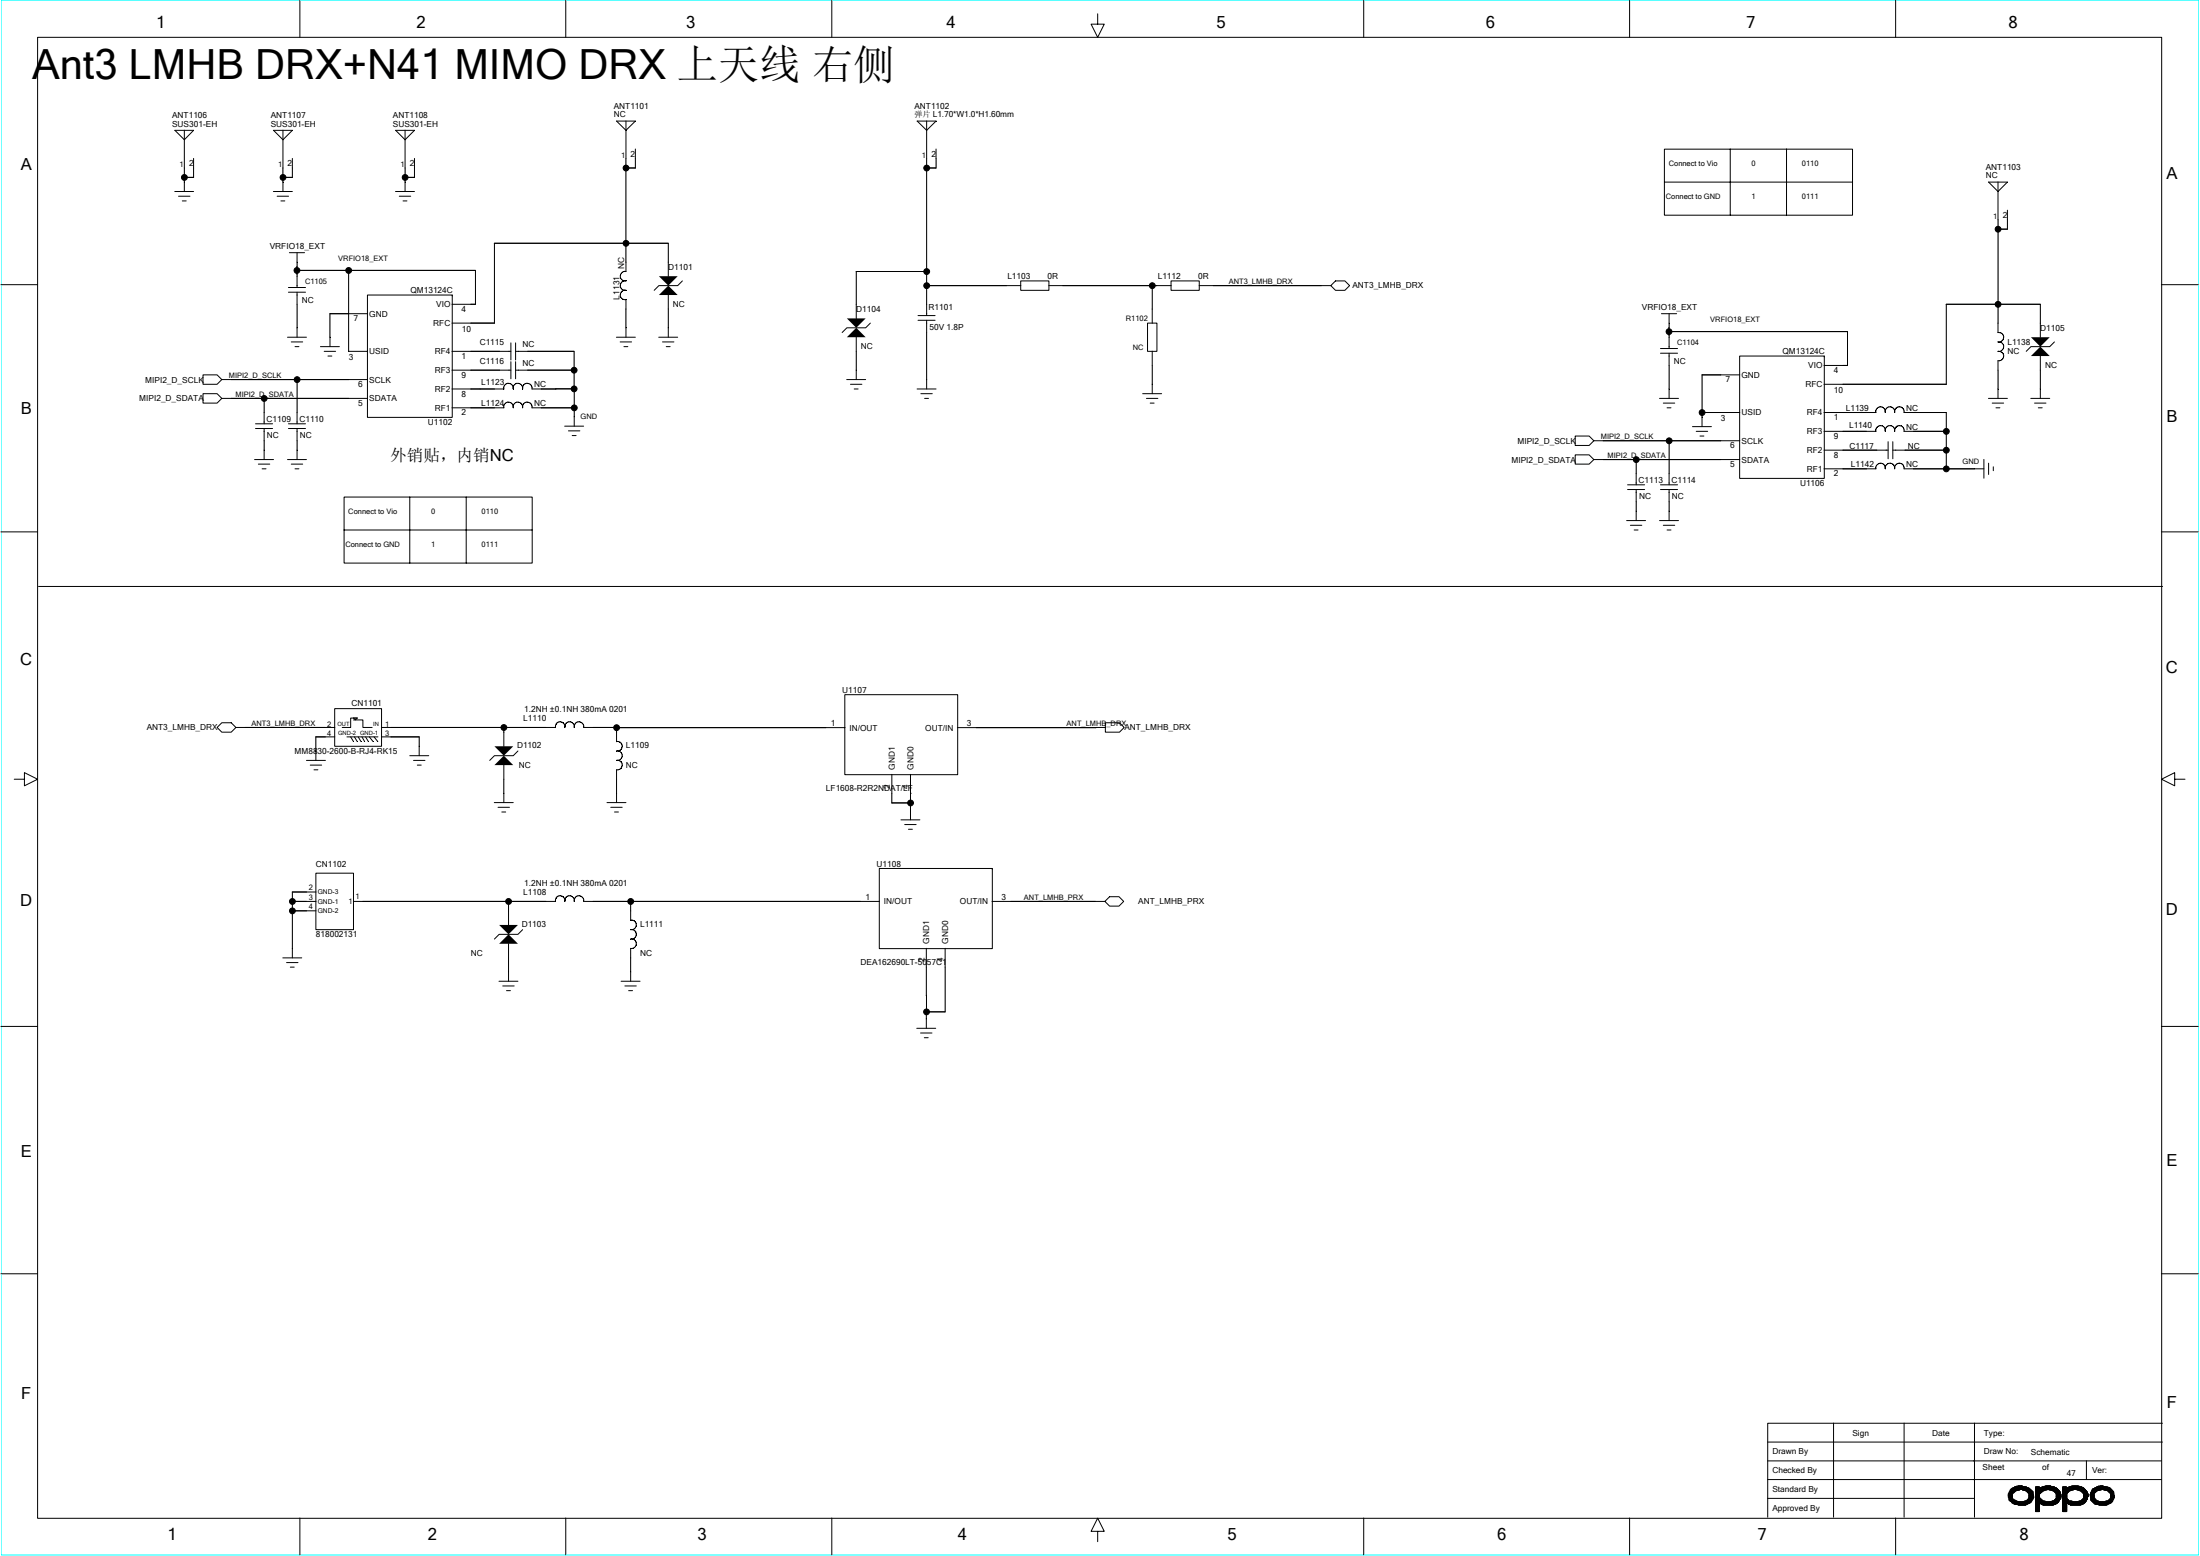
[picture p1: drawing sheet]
<svg xmlns="http://www.w3.org/2000/svg" width="297mm" height="210mm" viewBox="0 0 297 210" stroke-linecap="round" stroke-linejoin="round" font-family="sans-serif">
<path d="M.1 0h296.8v209.8h-296.8z" fill="none" stroke="#0ff" stroke-width=".14"/>
<g fill="#000">
<path d="M24.9 23.9h1.2zM24.9 23.9v.7zM24.9 22.7v1.2zM26.1 22.7v1.2zM38.2 23.9h1.3zM38.2 23.9v.7zM38.2 22.7v1.2zM39.5 22.7v1.2zM40.1 36v.5zM40.1 36.5v.5zM40.1 35.4v.6zM40.1 37v.3z"/>
<path d="M54.7 23.9h1.3zM54.7 23.9v.7zM54.7 22.7v1.2zM56 22.7v1.2zM84.5 22.7h1.3zM84.5 21.4v1.3zM85.8 21.4v1.3zM125.1 22.7h1.3zM125.1 36.6v1.9zM125.1 21.4v1.3zM126.4 21.4v1.3zM155.6 38.5h.6z"/>
<path d="M269.8 30.9h1.2zM269.8 29.7v1.2zM271 29.7v1.2zM35.7 53.8v1.9zM35.7 59.5v1.2zM40.1 59.5v1.2zM63.6 41.1h.6zM63.6 52.5h1.3zM64.9 52.5h1.9zM73.1 52.5h2zM77.5 55v1.2zM225.3 44.7v.5z"/>
<path d="M225.3 44.2v.5zM225.4 45.2v.3zM225.4 43.6v.6zM229.8 55.7v.6zM248.8 49.3h.6zM248.8 58.2h1.9zM250.7 58.2h1.3zM220.9 67.7v1.3zM220.9 62v1.9zM225.4 67.7v1.3zM42.6 99.4v1.9zM42.6 99.4h1.3z"/>
<path d="M56.6 99.4v1.3zM68 98.2v.6zM83.2 98.2v.6zM68 105.2v1.9zM83.2 105.2v1.9zM120.4 107.1v1.3zM122.9 108.4v1zM122.9 107.1v1.3zM39.5 121.6h1.9zM39.5 120.4h1.9zM39.5 120.4v1.2zM39.5 121.6v1.3z"/>
<path d="M39.5 122.9h1.9zM68.7 129.3v1.8zM68.7 121.6v1.3zM85.2 121.6v1.3zM85.2 129.3v1.8zM125.1 136.9v.6zM125.1 136.5v.4z"/>
</g>
<g fill="none" stroke="#000" stroke-width=".14">
<path d="M5.1 5h286.8v199.9h-286.8zM23.6 17.6h2.5l-1.2 1.3-1.3-1.3M24.9 17.6v8.2M36.9 17.6h2.6l-1.3 1.3zM38.2 17.6v8.2M40.5 .1v4.9M53.4 17.6h2.6l-1.3 1.3-1.3-1.3M54.7 17.6v8.2M76.4 .1v4.9M83.2 16.3h2.6l-1.3 1.3zM84.5 16.3v20.4M112.3 .1v4.9"/>
<path d="M123.8 16.3h2.6l-1.3 1.3-1.3-1.3M125.1 16.3v26.3M148.2 1.9v1.4h.9l-.9 1.7-.9-1.7h.9M184.1 .1v4.9M220 .1v4.9M255.9 .1v4.9M.1 38.4h5M23.6 25.8h2.5M24.1 26.5h1.6M24.6 27.1h.5M24.9 23.9h1.2M26.1 21.4v2.6"/>
<path d="M36.9 25.8h2.6M37.4 26.5h1.6M37.9 27.1h.6M38.2 23.9h1.3M38.9 39.4h2.4M38.9 38.8h2.4M39.1 34.1h2M39.5 21.4v2.6M40.1 36h.1M40.1 37h.1M40.1 36.5h24.1v4.6h-3.2M40.1 34.1v4.7"/>
<path d="M40.1 39.4v6.1M47.1 36.5v10.9M49.6 39.8h11.5v16.5h-11.5zM53.4 25.8h2.6M53.9 26.5h1.6M54.4 27.1h.5M54.7 23.9h1.3M56 21.4v2.6M61.1 39.8h.1M66.7 32.8h23.5v4.5M66.8 32.8v10.8h-5.8M83.8 37.4a.68 .68 0 0 0 .7 .5 .65 .65 0 0 0-.7 .6 .65 .65 0 0 0 .7 .7h-.1"/>
<path d="M83.8 39.9a.64 .64 0 0 0 .7 .5M84.3 39.2l-.4 .2-.1 .6M84.5 36.6a.65 .65 0 0 0-.7 .8M85.8 20.1v2.6h-1.3M90.2 39.8v5.7M92.1 37.9l-.6 .6h-2.5l-.7 .7M115.6 36.6h9.5M115.6 36.6v6.4M125.1 38.5h12.7M126.4 20.1v2.6h-1.3M137.8 37.9h3.8v1.3h-3.8zM141.6 38.5h16.5"/>
<path d="M155.6 38.5v5.1M158.1 37.9h3.8v1.3h-3.8zM161.9 38.5h17.8M180.3 37.9h1.3l.6 .6-.6 .7h-1.3l-.6-.7zM224.7 20.1h25.4v8.9h-25.4zM224.7 24.6h25.4M233.6 20.1v8.9M241.2 20.1v8.9M268.5 24.6h2.5l-1.2 1.2zM269.7 30.9h1.3M269.8 24.6v20.3M271 28.4v2.5"/>
<path d="M291.8 38.4h5M27.4 53.1h1.9l.6 .7-.6 .6h-1.9zM27.4 50.6h1.9l.6 .6-.6 .7h-1.9zM29.9 53.8h19.7M29.9 51.2h19.7M34.5 57.8h2.3M34.5 57.2h2.3M35.7 53.8v3.4M35.7 57.8v4.2M38.8 45.5h2.6M38.9 57.8h2.4M38.9 57.2h2.4"/>
<path d="M39.3 46.1h1.6M39.8 46.8h.6M40.1 51.2v6M40.1 57.8v4.2M43.3 46.8h2.5M43.8 47.4h1.5M44.3 48h.5M44.5 42.3h5.1M44.6 42.3v4.5M47.1 47.4h2.5M61 47.4h8M61 52.5h7"/>
<path d="M61 55h7M61 50h8M68.5 51.7l.5 .2 .3 .4M68.5 54.3l.5 .1 .3 .4M68.5 51.7l-.4 .3-.1 .5M68.5 54.3l-.4 .3-.1 .4M69 46.3v2.3M69 48.8v2.3M69.3 52.3v.2a.64 .64 0 0 1 .5-.8 .64 .64 0 0 1 .8 .6M69.3 54.8v.2a.64 .64 0 0 1 .5-.7 .64 .64 0 0 1 .8 .5M69.6 47.4h7.9v5.1M69.6 50h7.9"/>
<path d="M69.6 46.3v2.3M69.6 48.8v2.3M71 54.3l.6 .1 .2 .4M71 51.7l.6 .2 .2 .4M71.1 51.7a.64 .64 0 0 0-.5 .8v-.2M71.1 54.3a.64 .64 0 0 0-.5 .7v-.2M71.8 52.3v.2h5.7v5M71.8 54.8v.2h5.7M75.1 52.5h.1M76.2 57.5h2.6M76.7 58.1h1.6M77.3 58.8h.5"/>
<path d="M83.2 45.5h2.6M83.7 46.1h1.6M84.2 46.8h.6M84.5 40.4v5.1M88.9 45.5h2.6M89.4 46.1h1.6M90 46.8h.5M114.3 51.2h2.6M114.8 51.9h1.6M115.3 52.5h.6M115.6 45.5v5.7M117.5 43.6l-.6 .6h-2.6l-.6 .7"/>
<path d="M123.8 52.5h2.6M123.9 43.2h2.4M123.9 42.6h2.4M124.3 53.1h1.6M124.8 53.8h.6M125.1 43.2v9.3M154.3 53.1h2.5M154.8 53.8h1.5M154.9 43.6h1.3v3.8h-1.3zM155.3 54.4h.5M155.6 47.4v5.7M212.7 58.8h1.9l.6 .7-.6 .6h-1.9z"/>
<path d="M215.2 59.5h19.7M224.1 53.8h2.5M224.2 47.7h2.3M224.2 47h2.3M224.3 42.3h2.1M224.6 54.4h1.5M225.1 55h.5M225.3 45.2h.1M225.3 44.2h.1M225.3 44.7h24.1v4.6M225.4 42.3v4.7M225.4 47.7v6.1"/>
<path d="M225.4 59.5v5.9M228.5 57.6h2.6M229 58.2h1.6M229.5 58.8h.6M229.8 55.7h5.1M229.8 50.6h5.1M229.8 50.6v7M234.9 48h11.4v16.6h-11.4zM246.3 51.9h16.5M246.3 49.3h3.1M246.3 48h.1M253.8 57.4h.2a.59 .59 0 0 1 .5 .6"/>
<path d="M253.8 54.9a.67 .67 0 0 1 .7 .6M253.8 57.4l-.2 .1a.57 .57 0 0 0-.3 .7h-7M253.8 54.9l-.2 .1a.57 .57 0 0 0-.3 .7h-7M254.9 59.6v2.3M255 57.4a.64 .64 0 0 1 .8 .6M255 54.9a.67 .67 0 0 1 .8 .6M255 54.9l-.4 .3-.1 .5v-.2M255 57.4l-.4 .4-.1 .4v-.2M255.6 59.6v2.3M255.8 58v.2a.64 .64 0 0 1 .5-.8 .64 .64 0 0 1 .8 .6M255.8 55.5v.2a.64 .64 0 0 1 .6-.8 .64 .64 0 0 1 .7 .6M257.1 55.5v.2h5.7v7.6"/>
<path d="M257.1 58v.2h5.7M262.8 41.1h12.7v4.4M262.8 41.1v10.8M268.5 53.8h2.5M269 54.4h1.5M269.5 55h.5M269.7 46.1h.2M269.7 47.4h.3a.62 .62 0 0 1 .5 .5M269.7 44.9a.66 .66 0 0 1 .8 .5 .66 .66 0 0 1-.5 .8M269.8 46.1a.68 .68 0 0 1 .7 .6M270.5 47.9l-.1 .5a.6 .6 0 0 1-.6 .3v5.1M270.5 46.6l-.1 .6a.57 .57 0 0 1-.6 .2"/>
<path d="M274.2 53.8h2.6M274.7 54.4h1.5M275.2 55h.5M275.5 48v5.8M277.4 46.1l-.6 .7h-2.6l-.6 .6M.1 71.8h5M5.2 79.1h286.8M34.4 62h2.5M34.9 62.6h1.5M35.4 63.3h.5M38.8 62h2.6M39.3 62.6h1.6"/>
<path d="M39.8 63.3h.6M46.4 71.5h25.4M46.5 67.1h25.4v8.9h-25.4zM55.3 67.1v8.9M62.9 67.1v8.9M212.7 61.4h1.9l.6 .6-.6 .6h-1.9zM215.2 62h19.7M219.6 70.3h2.6M219.7 66.1h2.4M219.7 65.4h2.4M220.1 70.9h1.6M220.6 71.5h.6"/>
<path d="M220.9 62v3.4M220.9 66.1v4.2M224.1 70.3h2.5M224.2 66.1h2.3M224.2 65.4h2.3M224.6 70.9h1.5M225.1 71.5h.5M225.4 66.1v4.2M246.3 63.3h7a.64 .64 0 0 1 .6-.8 .64 .64 0 0 1 .6 .8 .65 .65 0 0 1 .7-.8 .65 .65 0 0 1 .6 .8 .64 .64 0 0 1 .7-.8 .64 .64 0 0 1 .6 .8h10.8M246.3 60.7h8.6M255.6 60.7h7.2M267.9 62v2.5"/>
<path d="M268.5 62.5v1.5M269.1 63v.5M291.8 71.8h5M29.3 98.2l.6-.7h1.3l.7 .7-.7 .6h-1.3zM31.8 98.2h13.4M45.2 95.6h6.3v5.1h-6.3zM45.2 99.4h-2.6v3.2M46.8 99.4h4.2M47.3 99.4l.4 .7M47.7 96.9h.5M47.7 97.2h1.3v1h1.2M47.7 96.9l.3 .3 .2-.3"/>
<path d="M47.9 99.4l.3 .7M48.2 96.9h-.9v1.3h-1.1M48.4 99.4l.3 .7M48.9 99.4l.3 .7M49.4 99.4l.3 .7M49.9 99.4l.5 .7M50.5 99.4l.5 .7M51.5 99.4h5.1v2.6M51.5 98.2h23.5M68 98.2v2.5M75.5 97.4l.5 .1 .3 .5M75.5 97.4a.69 .69 0 0 0-.5 .8"/>
<path d="M76.3 98.1v.1M77.5 98.1v.1M77.6 98a.65 .65 0 0 0-.8-.6 .65 .65 0 0 0-.5 .8M78 97.4l.5 .1a.57 .57 0 0 1 .3 .7M78 97.4a.66 .66 0 0 0-.5 .8M78.8 98.2h4.4v1.9h.1a.65 .65 0 0 1 .7 .5M83.2 98.2h30.9M114.1 93.7h15.2v10.8h-15.2zM129.3 98.2h18.7M149.2 97.5h1.9l.7 .7-.7 .6h-1.9zM149.3 98.2h-1.3M1.9 105.2h1.4v-.9l1.8 .9-1.8 .8v-.8"/>
<path d="M41.4 102.6h2.5M41.9 103.3h1.5M42.4 103.9h.5M42.6 117.8h5.1v7.7h-5.1zM55.3 102h2.6M55.8 102.6h1.6M56.3 103.3h.6M66.7 108.3h2.6M67.2 108.9h1.6M67.8 109.6h.5M68 103.2v5.1M69.9 101.3l-.6 .7h-2.5l-.7 .6"/>
<path d="M82 108.3h2.5M82.5 108.9h1.5M83 109.6h.5M83.2 103.9v4.4M84 101.8l-.1 .6-.3 .2h-.4a.65 .65 0 0 1 .8 .7 .65 .65 0 0 1-.8 .6M84 100.6l-.1 .5-.3 .2h-.4h.1a.65 .65 0 0 1 .7 .6M118.7 117.2h15.3v10.8h-15.3zM120.4 108.4h2.5M120.4 104.5v3.9M121.6 110.6h2.6M122.1 111.3h1.6M122.7 111.9h.5"/>
<path d="M122.9 104.5v6.1M134 117.2h.1M293.6 105.2v-.9l-1.8 .9 1.8 .8v-.8h1.4M.1 138.5h5M38.2 129.3h2.5M38.7 129.9h1.5M39.2 130.5h.5M39.5 121.6h3.2M39.5 122.9h3.2M42.7 120.4h-3.2v8.9M67.4 132.4h2.5M67.9 133.1h1.5"/>
<path d="M68.4 133.7h.5M68.7 121.6v3.2M68.7 127.3v5.1M70.6 125.5l-.7 .6h-2.5l-.6 .6M75.5 120.9l.5 .1a.58 .58 0 0 1 .3 .7 .65 .65 0 0 1 .6-.8 .65 .65 0 0 1 .6 .8l.1-.3a.62 .62 0 0 1 .4-.5M75.5 120.9a.64 .64 0 0 0-.5 .7h-27.3M78 120.9l.5 .1a.57 .57 0 0 1 .3 .6M78.8 121.6h39.9M83.9 132.4h2.5M84.4 133.1h1.5M84.9 133.7h.5M85.2 124.2a.64 .64 0 0 1 .7 .5 .64 .64 0 0 1-.6 .8"/>
<path d="M85.2 121.6v2.6M85.2 128v4.4M85.2 128h.2M85.4 125.5h-.2a.64 .64 0 0 1 .7 .5 .64 .64 0 0 1-.6 .7M85.4 126.7h-.2a.64 .64 0 0 1 .7 .6 .64 .64 0 0 1-.6 .7M123.8 138.8h2.5M124.3 139.4h1.5M125 134.3l.1 4.5M125.1 136.5h2.5M125.1 128v6.3M127.6 128v8.6M133.9 121.6h15.3"/>
<path d="M149.8 121h1.3l.6 .6-.6 .7h-1.3l-.6-.7zM291.8 138.5h5M124.8 140h.5M.1 171.9h5M291.8 171.9h5M238.7 194.6h53.3M238.7 199.7h53.1M238.7 197.1h53.1M247.6 192v12.7M257.1 192v12.7M266.6 192v12.7M281.7 197.1v2.6"/>
<path d="M292 192.1h-53.3v12.6M40.5 204.9v4.9M76.4 204.9v4.9M112.3 204.9v4.9M148.2 206.7h.9l-.9-1.8-.9 1.8h.9v1.3M184.1 204.9v4.9M220 204.9v4.9M238.7 202.2h27.9M255.9 204.9v4.9M271.1 201.6h.7M271.1 201.7h.6M271.1 201.8h.6"/>
<path d="M271.1 202h.6M271.1 202.1h.6M271.3 201.3h.8M271.3 202.3h.6M271.3 202.2h.4M271.3 201.4v1.1h.8M271.4 202.6h.8M271.4 202.5v-1.3v1.4h.7M271.5 200.9h2.5M271.5 200.9a2.21 2.21 0 0 1 3 .4l.1 .8-.4 .6-.8 .4h-.6l-.9-.1-.6-.5-.1-.8zM271.5 202.2v.4h.8M271.5 201v1.6v-1.5v.1"/>
<path d="M271.7 201.6l.5-.4 .6-.3 .8 .3 .4 .4v.6a1.54 1.54 0 0 1-2.3 0zM271.7 200.9l-.1 1.8h2.6v-1.7M271.7 200.8h2.2M271.8 200.8v.7M271.8 202.3v.5M271.9 200.8v.6h-.6M271.9 202.5v.5h1.9M272.1 202.4v.6M272.2 200.7v.5h-.8M272.2 202.6v.4M272.3 202.6v.4M272.3 200.7v.4"/>
<path d="M272.3 200.6h.8M272.4 200.7v.4M272.4 202.7v.4M272.5 203.1h1.1M272.6 202.7v.4M272.6 200.5v.6M272.7 202.7v.4M272.7 200.5v.6h-1.3M272.8 202.7v.4M272.8 200.5v.4M272.9 202.7v.4M272.9 200.5v.4"/>
<path d="M273.1 202.7v.4M273.1 200.5v.6h1.1M273.2 202.7v.4M273.2 200.7v.4M273.3 202.6v.5M273.3 200.7v.4M273.4 202.6h.9M273.4 202.6v.5M273.4 200.7v.4M273.4 201.2h1M273.5 200.7h-1.4v.5M273.6 202.6v.4"/>
<path d="M273.6 200.7v.5M273.7 201.3h.8M273.7 200.8v.5M273.7 202.4v.6h-1.5v-.4M273.8 200.8v.6h.7M273.9 201.7h.6M273.9 201.8h.7M273.9 202.1h.7M273.9 202h.7M274 200.8v.8h.5M274.1 200.9v1.9h-2.5M274.3 201.2v1.3h-.6"/>
<path d="M274.5 202.2h-.6l.1 .6M274.5 201.3v1h-.7v.5M274.8 202.5h.9M274.8 200.8h2.8M274.8 202.2h.7v.6M274.8 202.3h.8v.7M274.8 201.2h1.2M274.8 200.9h3M274.8 200.7h.6v3.3h-.6M274.8 201.6h.6M274.8 201.7h.6M274.8 201.8h.6"/>
<path d="M274.8 202h.6M274.8 202.1h.6M274.8 203h.6M274.8 203.1h.6M274.8 203.2h.6M274.8 203.3h.6M274.8 203.5h.6M274.8 203.6h.6M274.8 203.7h.6M274.8 203.9h.6M274.8 202.6h1.1M274.8 200.7h.6v.2v-.1h.1a2.27 2.27 0 0 1 2.3 .1 1.03 1.03 0 0 1 .2 1.6l-.2 .3-.5 .3h-1.4l-.5-.3v1.2h-.6z"/>
<path d="M274.8 200.7v3.3M275 200.7v3.3M275.1 200.7v3.3M275.2 200.7v3.3M275.4 201.6l.5-.4 .6-.3 .8 .3 .3 .4v.6a1.54 1.54 0 0 1-2.2 0zM275.5 200.8v.8M275.6 203h2M275.6 200.8v.6h-.8M275.7 200.7h1.7v.6M275.7 200.7v.6h-.9M275.7 202.4v.6M275.9 200.7v.5"/>
<path d="M275.9 202.6v.5M276 200.7v.4M276 202.6v.5M276.1 200.5v.6M276.1 202.6v.5M276.2 200.6h.7M276.2 200.5v.6h-1.4M276.2 202.7v.4M276.4 200.5v.6M276.4 202.7v.4M276.5 200.5v.4M276.5 202.7v.4"/>
<path d="M276.6 200.5v.6M276.6 202.7v.4M276.7 201.1h1.2M276.8 200.5v.6M276.8 202.7v.4M276.9 200.5v.6M276.9 202.7v.4M277 200.7v.4M277 202.6v.5M277.1 201.2h.9v1.4M277.1 202.6h.8M277.1 200.7v.4"/>
<path d="M277.1 202.6v.5M277.3 200.7v.5M277.3 202.6v.5h-1.5M277.4 201.3h.7v1h-.6M277.4 202.5h.6M277.4 202.4v.6M277.5 201.4h.6M277.5 200.8v.6M277.5 202.3v.7M277.6 201.8h.7v.2h-.7M277.6 201.7h.7M277.6 202.1h.7"/>
<path d="M277.6 200.8v.8h.5M277.8 200.9v1.9h-3M277.9 201v1.7h-3.1M278.3 202.2h-.7v.6M278.5 200.9h2.9M278.5 201.2h1M278.5 202.5h.8M278.5 202.3h.7v.5M278.5 200.8h2.8M278.5 202.2h.5M278.5 200.7h.5v3.3h-.5M278.5 201.6h.5"/>
<path d="M278.5 201.7h.5M278.5 201.8h.5M278.5 202h.5M278.5 202.1h.5M278.5 203h.5M278.5 203.1h.5M278.5 203.2h.5M278.5 203.3h.5M278.5 203.5h.5M278.5 203.6h.5M278.5 203.7h.5M278.5 203.9h.5"/>
<path d="M278.5 202.6h1M278.5 200.7h.5v.2v-.1h.2a2.17 2.17 0 0 1 2.4 .3l.1 .2a.49 .49 0 0 1 .1 .8v.2a1.37 1.37 0 0 1-.9 .8h-1.4l-.5-.3v1.2h-.5zM278.5 200.7v3.3M278.7 200.7v3.3M278.8 200.7v3.3M278.9 200.7v3.3M279.2 200.8v.6h-.7M279.3 200.7v.6h-.8M279.3 202.4v.6h2M279.4 200.7h1.7v.6M279.4 201.2l.8-.3 .7 .3 .4 .4v.6a1.54 1.54 0 0 1-2.3 0v-.6zM279.4 200.7v.5"/>
<path d="M279.4 202.6v.4M279.5 200.7v.4M279.5 202.6v.5M279.7 200.5v.6M279.7 202.6v.5M279.8 200.5v.6h-1.3M279.8 202.6v.5M279.9 200.5v.6M279.9 202.7v.4M280.1 200.5v.4M280.1 202.7v.4M280.2 200.5v.4"/>
<path d="M280.2 202.7v.4M280.3 200.5v.4M280.3 202.7v.4M280.4 201.1h1.2M280.4 200.5v.6M280.4 202.7v.4M280.6 200.5v.6M280.6 202.7v.4M280.7 200.5v.6M280.7 202.6v.5M280.8 201.2h.9v1.4M280.8 200.7v.4"/>
<path d="M280.8 202.6v.5M280.8 202.6h.8M280.9 200.7v.5M280.9 202.6v.5h-1.4M281 201.3h.8v1h-.6M281 202.5h.7M281.1 202.4v.6M281.2 201.4h.6M281.2 200.8v.6M281.2 202.3v.7M281.3 202.2h.6M281.3 201.6h.7"/>
<path d="M281.3 202.1h.5M281.3 201.7h.7M281.3 201.8h.7M281.3 202h.7M281.3 200.8v2M281.4 200.9v1.9h-2.9M281.6 201v1.7h-3.1M282.2 201.7h.5M282.2 201.8h.5M282.2 202h.5M282.3 202.3h.6M282.3 202.2h.4"/>
<path d="M282.3 201.6h.4M282.3 201.3v1.2h.7M282.3 202.1h.4M282.4 201.2h.8M282.5 201v1.6h.7M282.6 200.9h2.4M282.6 200.9a2.03 2.03 0 0 1 2.8 .4l.1 .8-.4 .6-.8 .4-1.5-.1-.5-.5-.1-.8zM282.6 200.9v1.8M282.7 202.8h2.3M282.7 201.6l.4-.4 .7-.3 .8 .3 .4 .4v.6a1.52 1.52 0 0 1-2.3 0zM282.7 200.9v1.9M282.8 200.8h2.1"/>
<path d="M282.8 200.8v.6h-.5M282.8 202.2v.8M283 200.8v.5h-.6M283 202.3v.7M283.1 200.7h1.2v.4M283.1 200.7v.5M283.1 202.4v.6M283.2 200.7v.4M283.2 202.6v.4M283.3 200.6h.7M283.3 200.7v.4M283.3 202.6v.5"/>
<path d="M283.5 200.7v.4M283.5 202.7v.4M283.6 200.5v.6h-1M283.6 202.7v.4M283.7 200.5v.6M283.7 202.7v.4M283.8 200.5v.4M283.8 202.7v.4M284 200.5v.6M284 202.7v.4M284.1 201.1h1M284.1 200.7v.4"/>
<path d="M284.1 202.7v.4M284.2 200.7v.4M284.2 202.7v.4M284.3 202.6v.5M284.5 200.7v.4M284.5 202.6v.5h-1.1M284.6 201.2h.6v1.4h-.9M284.6 200.7v.5M284.6 202.6v.4h-1.8M284.7 202.5h.5M284.7 200.8v.5h.7v1h-.6M284.7 202.4v.6"/>
<path d="M284.8 201.4h.6M284.9 200.8v.6M284.9 202.3v.5M285 201.8h.5M285 202h.5M285 202.1h.5M285 202.2h.4M285 201.6h.4M285 201.7h.4M285 200.9v1.9M285.1 201v1.7h-2.5"/>
<circle cx="24.9" cy="23.9" r=".39"/>
<circle cx="38.2" cy="23.9" r=".39"/>
<circle cx="40.1" cy="36.5" r=".39"/>
<circle cx="47.1" cy="36.5" r=".39"/>
<circle cx="54.7" cy="23.9" r=".39"/>
<circle cx="84.5" cy="22.7" r=".39"/>
<circle cx="84.5" cy="32.8" r=".39"/>
<circle cx="125.1" cy="36.6" r=".39"/>
<circle cx="125.1" cy="38.6" r=".39"/>
<circle cx="125.1" cy="22.7" r=".39"/>
<circle cx="155.6" cy="38.6" r=".39"/>
<circle cx="269.8" cy="30.9" r=".39"/>
<circle cx="35.7" cy="53.8" r=".39"/>
<circle cx="40.1" cy="51.2" r=".39"/>
<circle cx="77.5" cy="50" r=".39"/>
<circle cx="77.5" cy="52.5" r=".39"/>
<circle cx="77.5" cy="55" r=".39"/>
<circle cx="225.3" cy="44.8" r=".39"/>
<circle cx="225.4" cy="59.5" r=".39"/>
<circle cx="229.8" cy="55.7" r=".39"/>
<circle cx="262.8" cy="58.2" r=".39"/>
<circle cx="269.8" cy="41.1" r=".39"/>
<circle cx="220.9" cy="62" r=".39"/>
<circle cx="262.8" cy="63.3" r=".39"/>
<circle cx="262.8" cy="60.8" r=".39"/>
<circle cx="68" cy="98.2" r=".39"/>
<circle cx="83.3" cy="98.2" r=".39"/>
<circle cx="122.9" cy="108.4" r=".39"/>
<circle cx="39.5" cy="121.7" r=".39"/>
<circle cx="39.5" cy="122.9" r=".39"/>
<circle cx="68.7" cy="121.7" r=".39"/>
<circle cx="85.2" cy="121.7" r=".39"/>
<circle cx="125.1" cy="136.6" r=".39"/>
</g>
<g fill="#000">
<path d="M89 37.3h2.5l-1.3 1.2zM90.2 38.5l1.3 1.3h-2.5zM114.3 43h2.6l-1.3 1.2zM115.6 44.2l1.3 1.3h-2.6zM274.2 45.5h2.6l-1.3 1.3zM275.5 46.8l1.3 1.2h-2.6zM66.8 100.7h2.5l-1.3 1.3zM68 102l1.3 1.3h-2.5zM67.4 124.8h2.5l-1.2 1.3zM68.7 126.1l1.2 1.3h-2.5z"/>
<circle cx="24.9" cy="23.9" r=".4"/>
<circle cx="38.2" cy="23.9" r=".4"/>
<circle cx="40.1" cy="36.5" r=".4"/>
<circle cx="47.1" cy="36.5" r=".4"/>
<circle cx="54.7" cy="23.9" r=".4"/>
<circle cx="84.5" cy="22.7" r=".4"/>
<circle cx="84.5" cy="32.8" r=".4"/>
<circle cx="125.1" cy="22.7" r=".4"/>
<circle cx="125.1" cy="36.6" r=".4"/>
<circle cx="125.1" cy="38.5" r=".4"/>
<circle cx="155.6" cy="38.5" r=".4"/>
<circle cx="269.8" cy="30.9" r=".4"/>
<circle cx="35.7" cy="53.8" r=".4"/>
<circle cx="40.1" cy="51.2" r=".4"/>
<circle cx="77.5" cy="50" r=".4"/>
<circle cx="77.5" cy="52.5" r=".4"/>
<circle cx="77.5" cy="55" r=".4"/>
<circle cx="225.3" cy="44.7" r=".4"/>
<circle cx="225.4" cy="59.5" r=".4"/>
<circle cx="229.8" cy="55.7" r=".4"/>
<circle cx="262.8" cy="58.2" r=".4"/>
<circle cx="269.8" cy="41.1" r=".4"/>
<circle cx="220.9" cy="62" r=".4"/>
<circle cx="262.8" cy="63.3" r=".4"/>
<circle cx="262.8" cy="60.7" r=".4"/>
<circle cx="68" cy="98.2" r=".4"/>
<circle cx="83.2" cy="98.2" r=".4"/>
<circle cx="122.9" cy="108.4" r=".4"/>
<circle cx="39.5" cy="121.6" r=".4"/>
<circle cx="39.5" cy="122.9" r=".4"/>
<circle cx="68.7" cy="121.6" r=".4"/>
<circle cx="85.2" cy="121.6" r=".4"/>
<circle cx="125.1" cy="136.5" r=".4"/>
</g>
<text font-size="5.6" x="4.3" y="10.7">Ant3 LMHB DRX+N41 MIMO DRX 上天线 右侧</text>
<g font-size="2.2">
<text x="21.1" y="3.8">1</text>
<text x="56.2" y="3.8">2</text>
<text x="92.7" y="3.8">3</text>
<text x="127.8" y="3.8">4</text>
<text x="164.2" y="3.8">5</text>
<text x="200.6" y="3.8">6</text>
<text x="235.8" y="3.8">7</text>
<text x="271.2" y="3.8">8</text>
<text x="2.8" y="23">A</text>
<text x="292.5" y="24.1">A</text>
<text x="2.8" y="55.8">B</text>
<text x="292.5" y="57">B</text>
<text x="52.7" y="62.2">外销贴，内销NC</text>
<text x="2.7" y="89.7">C</text>
<text x="292.4" y="90.8">C</text>
<text x="2.7" y="122.3">D</text>
<text x="292.4" y="123.5">D</text>
<text x="2.8" y="156.2">E</text>
<text x="292.5" y="157.3">E</text>
<text x="2.9" y="188.8">F</text>
<text x="292.6" y="190">F</text>
<text x="22.6" y="207.8">1</text>
<text x="57.8" y="207.8">2</text>
<text x="94.2" y="207.8">3</text>
<text x="129.3" y="207.8">4</text>
<text x="165.7" y="207.8">5</text>
<text x="202.2" y="207.8">6</text>
<text x="237.3" y="207.8">7</text>
<text x="272.7" y="207.8">8</text>
</g>
<g font-size="1.1">
<text x="23.2" y="16">ANT1106</text>
<text x="23.2" y="17.1">SUS301-EH</text>
<text x="36.6" y="17.1">SUS301-EH</text>
<text x="36.6" y="16">ANT1107</text>
<text x="53" y="16">ANT1108</text>
<text x="53" y="17.1">SUS301-EH</text>
<text x="82.9" y="14.7">ANT1101</text>
<text x="82.9" y="15.8">NC</text>
<text x="123.5" y="14.7">ANT1102</text>
<text x="123.5" y="15.8">弹片 L1.70*W1.0*H1.60mm</text>
<text x="25.5" y="22.4">2</text>
<text x="38.8" y="22.4">2</text>
<text x="55.3" y="22.4">2</text>
<text x="85.1" y="21.1">2</text>
<text x="125.7" y="21.1">2</text>
<text x="268.1" y="22.9">ANT1103</text>
<text x="268.1" y="24.1">NC</text>
<text x="270.4" y="29.4">2</text>
<text x="36.4" y="33.6">VRFIO18_EXT</text>
<text x="40.7" y="40.8">NC</text>
<text x="55.4" y="39.6">QM13124C</text>
<text x="58.9" y="41.4">VIO</text>
<text x="83.6" y="40.4" transform="rotate(-90 83.6 40.4)">L1131</text>
<text x="84.3" y="36.3" transform="rotate(-90 84.3 36.3)">NC</text>
<text x="90.2" y="36.4">D1101</text>
<text x="90.9" y="41.4">NC</text>
<text x="125.4" y="41.8">R1101</text>
<text x="136" y="37.7">L1103</text>
<text x="141.5" y="37.7">0R</text>
<text x="156.3" y="37.7">L1112</text>
<text x="161.8" y="37.7">0R</text>
<text x="182.6" y="38.9">ANT3_LMHB_DRX</text>
<text x="221.7" y="41.8">VRFIO18_EXT</text>
<text x="47.7" y="43.3">7</text>
<text x="49.9" y="42.7">GND</text>
<text x="49.9" y="47.8">USID</text>
<text x="58.5" y="44">RFC</text>
<text x="58.7" y="47.8">RF4</text>
<text x="62.3" y="42.1">4</text>
<text x="62.4" y="44.7">10</text>
<text x="64.8" y="46.5">C1115</text>
<text x="70.5" y="46.9">NC</text>
<text x="115.6" y="42.1">D1104</text>
<text x="116.2" y="47.2">NC</text>
<text x="125.5" y="44.5">50V 1.8P</text>
<text x="240.7" y="47.8">QM13124C</text>
<text x="271" y="46.5">L1138</text>
<text x="271" y="47.8">NC</text>
<text x="275.5" y="44.6">D1105</text>
<text x="19.6" y="51.6">MIPI2_D_SCLK</text>
<text x="47.1" y="48.6">3</text>
<text x="48.4" y="52.2">6</text>
<text x="49.9" y="51.6">SCLK</text>
<text x="58.7" y="52.9">RF2</text>
<text x="58.7" y="50.3">RF3</text>
<text x="62.3" y="51">9</text>
<text x="62.3" y="53.5">8</text>
<text x="62.3" y="48.4">1</text>
<text x="64.8" y="49.1">C1116</text>
<text x="65" y="51.9">L1123</text>
<text x="70.5" y="49.4">NC</text>
<text x="72.1" y="52.3">NC</text>
<text x="226" y="49.1">NC</text>
<text x="233" y="51.6">7</text>
<text x="235.1" y="51">GND</text>
<text x="243.8" y="52.2">RFC</text>
<text x="244.2" y="49.7">VIO</text>
<text x="247.6" y="50.3">4</text>
<text x="247.6" y="53">10</text>
<text x="276.1" y="49.7">NC</text>
<text x="18.8" y="54.1">MIPI2_D_SDATA</text>
<text x="36" y="56.9">C1109</text>
<text x="36" y="59.1">NC</text>
<text x="40.4" y="56.9">C1110</text>
<text x="40.5" y="59.1">NC</text>
<text x="48.4" y="54.8">5</text>
<text x="49.9" y="54.1">SDATA</text>
<text x="57.8" y="57.3">U1102</text>
<text x="58.7" y="55.4">RF1</text>
<text x="62.3" y="56">2</text>
<text x="65" y="54.7">L1124</text>
<text x="72.1" y="54.8">NC</text>
<text x="204.9" y="59.9">MIPI2_D_SCLK</text>
<text x="232.3" y="56.8">3</text>
<text x="235.1" y="59.9">SCLK</text>
<text x="235.1" y="56">USID</text>
<text x="243.9" y="56">RF4</text>
<text x="243.9" y="58.6">RF3</text>
<text x="247.6" y="56.7">1</text>
<text x="247.6" y="59.2">9</text>
<text x="249.2" y="55.5">L1139</text>
<text x="249.7" y="57.8">L1140</text>
<text x="257.4" y="58">NC</text>
<text x="257.4" y="55.4">NC</text>
<text x="204.1" y="62.4">MIPI2_D_SDATA</text>
<text x="221.2" y="65.2">C1113</text>
<text x="225.7" y="65.2">C1114</text>
<text x="233.6" y="60.5">6</text>
<text x="233.6" y="63">5</text>
<text x="235.1" y="62.4">SDATA</text>
<text x="243" y="65.6">U1106</text>
<text x="243.9" y="63.7">RF1</text>
<text x="243.9" y="61.1">RF2</text>
<text x="247.6" y="61.8">8</text>
<text x="247.6" y="64.3">2</text>
<text x="249.7" y="60.6">C1117</text>
<text x="249.9" y="63">L1142</text>
<text x="257.4" y="63">NC</text>
<text x="257.6" y="60.6">NC</text>
<text x="221.3" y="67.3">NC</text>
<text x="225.7" y="67.3">NC</text>
<text x="47.5" y="95.2">CN1101</text>
<text x="113.7" y="93.5">U1107</text>
<text x="19.8" y="98.6">ANT3_LMHB_DRX</text>
<text x="39.8" y="101.7">MM8830-2600-B-RJ4-RK15</text>
<text x="69.8" y="101">D1102</text>
<text x="70.7" y="97.3">L1110</text>
<text x="70.8" y="96">1.2NH ±0.1NH 380mA 0201</text>
<text x="84.5" y="101">L1109</text>
<text x="112.2" y="98">1</text>
<text x="114.7" y="98.6">IN/OUT</text>
<text x="124.9" y="98.6">OUT/IN</text>
<text x="130.6" y="98">3</text>
<text x="151.8" y="98.6">ANT_LMHB_DRX</text>
<text x="70.1" y="103.7">NC</text>
<text x="84.5" y="103.7">NC</text>
<text x="111.5" y="106.8">LF1608-R2R2NDAT/LF</text>
<text x="120.2" y="106.4" transform="rotate(-90 120.2 106.4)">2</text>
<text x="120.8" y="103.9" transform="rotate(-90 120.8 103.9)">GND1</text>
<text x="122.7" y="106.4" transform="rotate(-90 122.7 106.4)">4</text>
<text x="123.3" y="103.9" transform="rotate(-90 123.3 103.9)">GND0</text>
<text x="42.6" y="116.9">CN1102</text>
<text x="70.8" y="119.5">1.2NH ±0.1NH 380mA 0201</text>
<text x="118.4" y="117">U1108</text>
<text x="70.4" y="125.1">D1103</text>
<text x="70.7" y="120.8">L1108</text>
<text x="86.4" y="125.1">L1111</text>
<text x="116.8" y="121.4">1</text>
<text x="119.4" y="122">IN/OUT</text>
<text x="129.6" y="122">OUT/IN</text>
<text x="135.2" y="121.4">3</text>
<text x="153.7" y="122">ANT_LMHB_PRX</text>
<text x="42.6" y="126.5">818002131</text>
<text x="63.6" y="129">NC</text>
<text x="86.4" y="129">NC</text>
<text x="116.2" y="130.3">DEA162690LT-5057C1</text>
<text x="124.8" y="129.9" transform="rotate(-90 124.8 129.9)">2</text>
<text x="125.5" y="127.4" transform="rotate(-90 125.5 127.4)">GND1</text>
<text x="127.4" y="129.9" transform="rotate(-90 127.4 129.9)">4</text>
<text x="128" y="127.4" transform="rotate(-90 128 127.4)">GND0</text>
<text x="239.3" y="196.3">Drawn By</text>
<text x="250.1" y="193.7">Sign</text>
<text x="260.9" y="193.7">Date</text>
<text x="267.9" y="193.7">Type:</text>
<text x="267.9" y="196.3">Draw No:</text>
<text x="274.2" y="196.4">Schematic</text>
<text x="239.3" y="198.8">Checked By</text>
<text x="239.3" y="201.3">Standard By</text>
<text x="239.3" y="203.9">Approved By</text>
<text x="267.7" y="198.3">Sheet</text>
<text x="275.7" y="198.3">of</text>
<text x="279" y="199.2">47</text>
<text x="282.5" y="198.8">Ver:</text>
</g>
<g font-size="1">
<text x="24.3" y="22.6">1</text>
<text x="37.6" y="22.6">1</text>
<text x="54.1" y="22.6">1</text>
<text x="83.9" y="21.3">1</text>
<text x="124.5" y="21.3">1</text>
<text x="225.3" y="22.5">Connect to Vio</text>
<text x="236.5" y="22.5">0</text>
<text x="243.3" y="22.5">0110</text>
<text x="224.9" y="26.9">Connect to GND</text>
<text x="236.5" y="26.9">1</text>
<text x="243.3" y="26.9">0111</text>
<text x="269.1" y="29.6">1</text>
<text x="45.7" y="35.2">VRFIO18_EXT</text>
<text x="41.2" y="38.3">C1105</text>
<text x="165.9" y="38.3">ANT3_LMHB_DRX</text>
<text x="152" y="43.3">R1102</text>
<text x="152.9" y="47.2">NC</text>
<text x="226.4" y="46.6">C1104</text>
<text x="230.9" y="43.4">VRFIO18_EXT</text>
<text x="30.9" y="51">MIPI2_D_SCLK</text>
<text x="31.8" y="53.6">MIPI2_D_SDATA</text>
<text x="78.4" y="56.6">GND</text>
<text x="216.2" y="59.3">MIPI2_D_SCLK</text>
<text x="217.1" y="61.8">MIPI2_D_SDATA</text>
<text x="265" y="62.6">GND</text>
<text x="47" y="69.4">Connect to Vio</text>
<text x="58.2" y="69.4">0</text>
<text x="65" y="69.4">0110</text>
<text x="46.6" y="73.9">Connect to GND</text>
<text x="58.2" y="73.9">1</text>
<text x="65" y="73.9">0111</text>
<text x="33.9" y="98">ANT3_LMHB_DRX</text>
<text x="44.2" y="99.4">4</text>
<text x="44.2" y="98.1">2</text>
<text x="52" y="98.1">1</text>
<text x="52" y="99.4">3</text>
<text x="144" y="98">ANT_LMHB_DRX</text>
<text x="41.7" y="122.7">4</text>
<text x="41.7" y="121.4">3</text>
<text x="41.7" y="120.2">2</text>
<text x="47.1" y="122">1</text>
<text x="48" y="121.3">1</text>
<text x="138.3" y="121.4">ANT_LMHB_PRX</text>
</g>
<g font-size=".9">
<text x="42.9" y="120.7">GND-3</text>
<text x="42.9" y="122">GND-1</text>
<text x="42.9" y="123.2">GND-2</text>
</g>
<g font-size=".8">
<text x="45.5" y="98">OUT</text>
<text x="45.7" y="99.2">GND-2 GND-1</text>
<text x="50.4" y="98">IN</text>
</g>
</svg>
